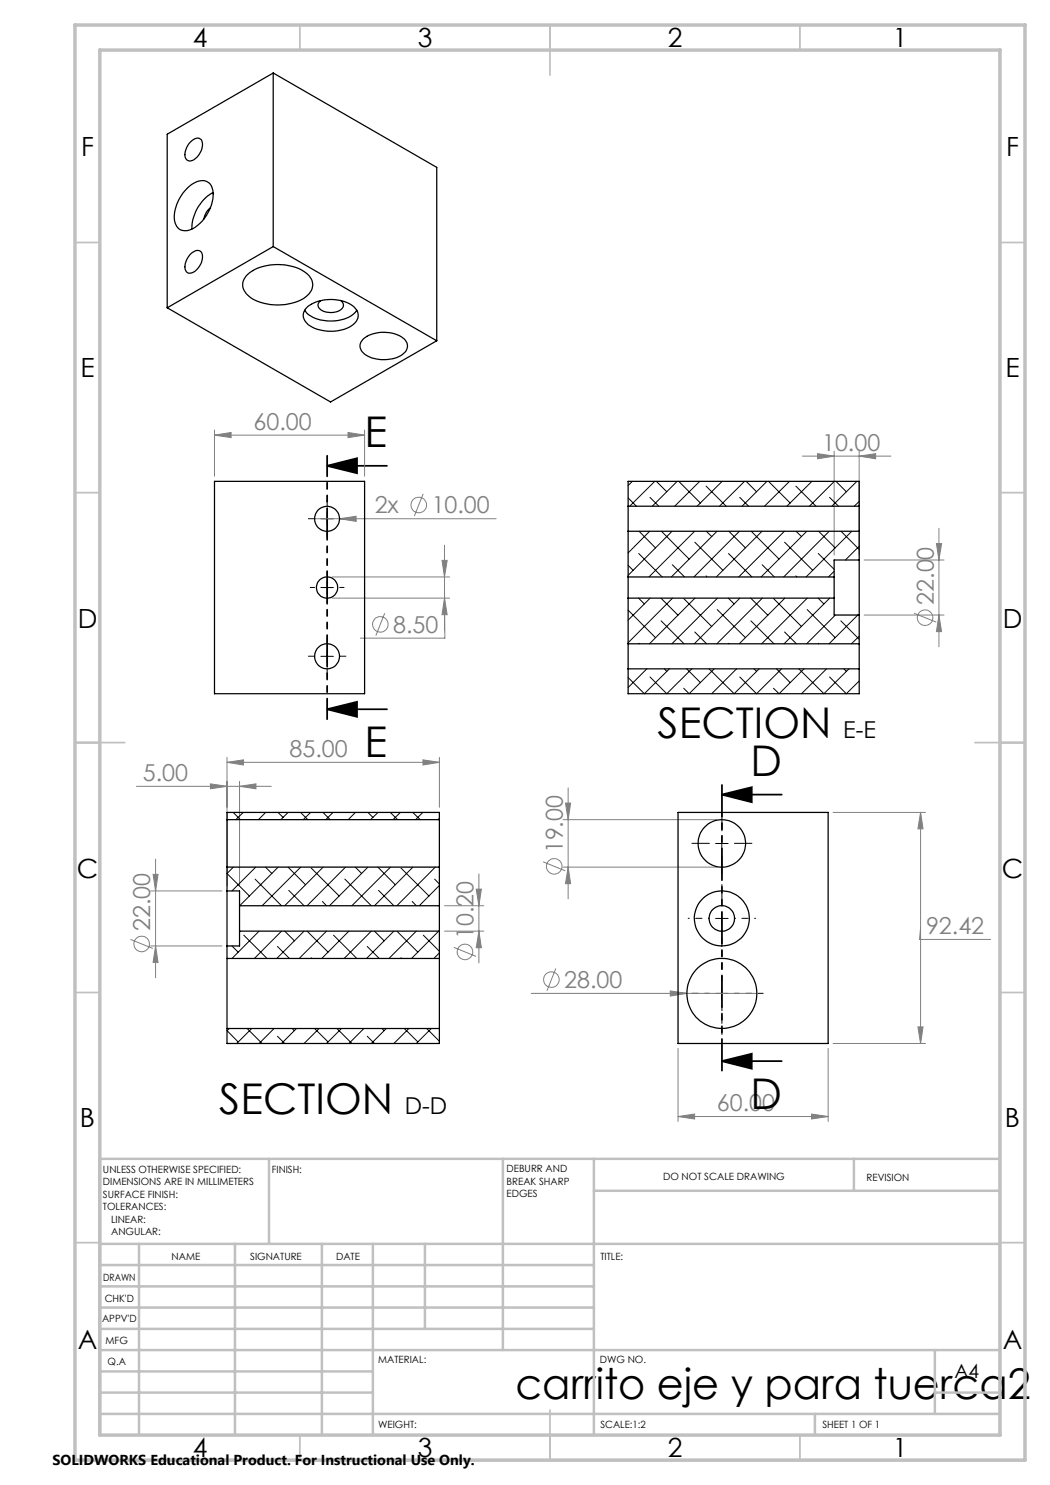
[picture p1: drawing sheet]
<svg xmlns="http://www.w3.org/2000/svg" width="210mm" height="297mm" viewBox="0 0 210 297" stroke-linecap="round" stroke-linejoin="round" font-family="sans-serif">
<g fill="none" stroke="#808080" stroke-width=".2">
<path d="M42.9 87l3.3-.5v1zM42.9 86v9.2M42.9 87h30M69.6 86.5l3.3 .5-3.3 .5zM72.9 86v9.2M84.6 98.8l-1.7 4.4M160.5 91.2h17.7M163.5 90.7l3.3 .5-3.3 .6zM166.8 90.2v20.8M171.8 90.2v20.8M171.8 91.2l3.3-.5v1.1zM62.9 103.7h36.3"/>
<path d="M66.4 115.4h23.5M66.4 119.6h23.5M67.9 103.7l3.3-.4v1zM88.4 112.1h1l-.5 3.3zM88.9 119.6l.5 3.3h-1zM88.9 109v17M88.9 117.5l.1 10.1h-16.9M172.8 112h16M187.3 108.7h1l-.5 3.3zM187.8 105.7v23.7M76.9 122.7l-1.7 4.4M172.8 123h16"/>
<path d="M182.8 122.7l4.5 1.7M187.8 123l.5 3.3h-1zM27.3 157.3h27M42.1 156.8l3.3 .5-3.3 .5zM45.4 152.5l3.3-.5v1zM45.4 151.5v25.7M45.4 152.5h42.5M47.9 157.3l3.3-.5v1zM47.9 156.3v20.9M84.6 152l3.3 .5-3.3 .5zM87.9 151.5v10M113.6 157.6v22.2"/>
<path d="M30.1 178.2h14.3M30.6 174.9h1l-.5 3.3zM31.1 171.8v23.7M95.3 177.8h1l-.5 3.3zM95.8 174.8v17.8M108.6 172.4l4.5 1.8M112.6 163.9h30.8M112.6 173.4h30.8M113.1 160.6h1l-.5 3.3zM113.6 173.4l.5 3.3h-1zM166.6 162.5h18.5M184.1 162.5l.5 3.3h-1z"/>
<path d="M184.1 162.5v46.2M26.1 187.9l4.5 1.8M30.1 189.2h14.3M31.1 189.2l.5 3.3h-1zM88.9 181.1h7.9M88.9 186.2h7.9M90.8 189.5l4.4 1.8M95.8 186.2l.5 3.3h-1zM106.3 198.7h45.1M111.2 193.7l-1.8 4.5M134.1 198.2l3.3 .5-3.3 .5zM184.1 185.6l-.2 2.3h14.2"/>
<path d="M135.6 209.7v14.6M165.6 209.7v14.6M166.6 208.7h18.5M183.6 205.4h1l-.5 3.3zM135.6 223.3l3.3-.5v1zM135.6 223.3h30M162.3 222.8l3.3 .5-3.3 .5z"/>
<circle cx="83.7" cy="101" r="1.56"/>
<circle cx="76.1" cy="124.9" r="1.55"/>
<circle cx="185" cy="123.5" r="1.55"/>
<circle cx="110.8" cy="173.3" r="1.55"/>
<circle cx="28.3" cy="188.8" r="1.56"/>
<circle cx="93" cy="190.4" r="1.55"/>
<circle cx="110.3" cy="195.9" r="1.55"/>
</g>
<path d="M65.4 93.2l6-1.6v3zM65.4 93.2h12M65.4 141.8l6-1.4v3zM65.4 141.8h12M144.4 158.9l6-1.5v3zM144.4 158.9h12M144.4 212.2l6-1.5v3zM144.4 212.2h12" fill="none" stroke="#000" stroke-width=".35"/>
<g fill="none" stroke="#000" stroke-width=".2" stroke-dasharray="15.2 1.3 1.3 1.3">
<path d="M62.9 117.5h-.8M62.9 103.7h-1.2M65.4 115v-.9M65.4 120v.9M65.4 101.2v-1.2M65.4 106.2v1.3M67.9 117.5h.9M67.9 103.7h1.3M62.9 131.2h-1.2M65.4 128.7v-1.2M65.4 133.7v1.3M67.9 131.2h1.3"/>
<path d="M141.9 168.7h-3.5M144.4 166.2v-3.5M144.4 171.2v3.5M146.9 168.7h3.5"/>
</g>
<path d="M141.9 198.7h-5.8M144.4 196.2v-5.8M146.9 198.7h5.7M144.4 201.2v5.7" fill="none" stroke="#000" stroke-width=".2" stroke-dasharray="15.2 1.3 1.3 1.3" stroke-dashoffset="14.3"/>
<path d="M141.9 183.7h-4.3M144.4 181.2v-4.3M144.4 186.2v4.2M146.9 183.7h4.2" fill="none" stroke="#000" stroke-width=".2" stroke-dasharray="15.2 1.3 1.3 1.3" stroke-dashoffset="15"/>
<path d="M64.2 117.5h2.5M64.2 103.7h2.5M65.4 102.5v2.5M65.4 116.3v2.5M64.2 131.3h2.5M65.4 130v2.5M143.1 168.7h2.5M144.4 167.4v2.5M143.1 198.7h2.5M143.1 183.7h2.5M144.4 182.4v2.5M144.4 197.4v2.6" fill="none" stroke="#000" stroke-width=".2"/>
<path d="M65.4 91.1v52.7" fill="none" stroke="#000" stroke-width=".35" stroke-dasharray="6.3 1.3 1.3 1.3 1.3 1.3" stroke-dashoffset="2.2"/>
<path d="M144.4 156.9v57.3" fill="none" stroke="#000" stroke-width=".35" stroke-dasharray="6.3 1.3 1.3 1.3 1.3 1.3" stroke-dashoffset="-.1"/>
<g fill="none" stroke="#c0c0c0" stroke-width=".35">
<path d="M60 5v5M110 5v10M160 5v5M15 48.5h5M200 48.5h5M15 98.5h5M200 98.5h5M15 148.5h10M195 148.5h10M15 198.5h5M200 198.5h5M15 248.5h5"/>
<path d="M200 248.5h5M60 287v5M110 282v10M160 287v5"/>
</g>
<g fill="none" stroke="#c0c0c0" stroke-width=".5">
<path d="M53.8 231.8v17M100.6 231.8v38.2M118.8 231.8v55.2M118.8 238.2h81.2M170.8 231.8v6.4M200 231.8h-180v55.2M20 248.8h180M20 257.3h98.8M20 253h98.8M27.8 248.8v38.2M47 248.8v38.2M64.4 248.8v38.2"/>
<path d="M74.6 248.8v38.2M85 248.8v17M20 265.8h98.8M20 261.5h98.8M20 278.5h54.6M20 274.3h54.6M20 270h180M187 278.5h13M187 270v12.8M20 282.8h180M163 282.8v4.2"/>
</g>
<path d="M15 5h190v287h-190zM20 10h180v277h-180z" fill="none" stroke="#c0c0c0" stroke-width=".7"/>
<g fill="#000">
<path d="M65.4 93.2l6-1.6v3zM65.4 141.8l6-1.4v3z"/>
<path d="M144.4 158.9l6-1.5v3zM144.4 212.2l6-1.5v3z"/>
</g>
<g fill="#808080">
<path d="M134.1 198.2l3.3 .5-3.3 .5z"/>
<path d="M67.9 103.7l3.3-.4v1z"/>
<path d="M69.6 86.5l3.3 .5-3.3 .5zM42.9 87l3.3-.5v1z"/>
<path d="M88.4 112.1h1l-.5 3.3zM88.9 119.6l.5 3.3h-1zM135.6 223.3l3.3-.5v1zM162.3 222.8l3.3 .5-3.3 .5zM183.6 205.4h1l-.5 3.3zM184.1 162.5l.5 3.3h-1zM42.1 156.8l3.3 .5-3.3 .5zM47.9 157.3l3.3-.5v1zM45.4 152.5l3.3-.5v1zM84.6 152l3.3 .5-3.3 .5zM163.5 90.7l3.3 .5-3.3 .6zM171.8 91.2l3.3-.5v1.1z"/>
<path d="M113.1 160.6h1l-.5 3.3zM113.6 173.4l.5 3.3h-1zM95.3 177.8h1l-.5 3.3zM95.8 186.2l.5 3.3h-1zM30.6 174.9h1l-.5 3.3zM31.1 189.2l.5 3.3h-1zM187.3 108.7h1l-.5 3.3zM187.8 123l.5 3.3h-1z"/>
</g>
<g fill="none" stroke="#000" stroke-width=".25">
<path d="M54.6 14.6v34.7M54.6 14.6l32.7 18.9v34.7M54.6 14.6l-21.2 12.2v34.8M37.6 37.5a3.4 3.4 0 0 1 4-1.1 3.5 3.5 0 0 1 .9 3.8 7.9 7.9 0 0 1-4.9 5.9 2.23 2.23 0 0 1-2.7-2.5 8.6 8.6 0 0 1 2.7-6.1zM38 28.5a1.64 1.64 0 0 1 2.2-.6 3.2 3.2 0 0 1-1.7 4.2 1.11 1.11 0 0 1-1.3-.2 1.11 1.11 0 0 1-.2-1.3l.4-1.2zM42.6 38.5a8.2 8.2 0 0 0-4.2 7.3M38 51a1.91 1.91 0 0 1 2-.8 2.41 2.41 0 0 1-.2 3.1 1.98 1.98 0 0 1-2.4 1.2 2.75 2.75 0 0 1 .6-3.5zM42.1 41.6a3.6 3.6 0 0 0-1.3 2.2M49.5 54.9a10.3 10.3 0 0 1 10.6-1 3.4 3.4 0 0 1 2.3 3.9 5.8 5.8 0 0 1-4.9 3 9.8 9.8 0 0 1-8-1.8 2.64 2.64 0 0 1 0-4.1zM54.6 49.3l-21.2 12.3M54.6 49.3l32.7 18.9M33.4 61.6l32.7 18.8 21.2-12.2"/>
<path d="M60.9 62.1a5.9 5.9 0 0 0 5.2 2.1 6.1 6.1 0 0 0 5.3-2.1M61.3 61.6a8 8 0 0 1 9.5-.3 2.27 2.27 0 0 1-.6 3.9 8.1 8.1 0 0 1-8.8-.5 2.05 2.05 0 0 1-.1-3.1zM64.1 60.1a1.12 1.12 0 0 0-.5 1.2 1.12 1.12 0 0 0 .9 .9 3.4 3.4 0 0 0 4.1-.8l.1-.6-.5-.7M72.5 67.9a6.7 6.7 0 0 1 8.6 .1 2.02 2.02 0 0 1-1 3.2 6.9 6.9 0 0 1-7.7-.9 1.75 1.75 0 0 1 .1-2.4zM42.9 96.3h30v42.4h-30zM125.6 101.2v5.1M125.6 115.4v4.2M125.6 101.2v-4.9h46.2v4.9M125.6 106.3v9.1M125.6 119.6v9.2M125.6 101.2h46.2M125.6 106.3h46.2"/>
<path d="M125.6 115.4h41.2M125.6 119.6h41.2M166.8 115.4v4.2M166.8 119.6v3.4h5M171.8 101.2v5.1M171.8 112v11M171.8 106.3v5.7M171.8 112h-5v3.4M125.6 128.8v5M125.6 133.8v4.9h46.2v-4.9M125.6 133.8h46.2M125.6 128.8h46.2"/>
<path d="M171.8 128.8v5M171.8 123v5.8M45.4 163.9v9.5M45.4 178.2v11M45.4 163.9v-1.4h42.5v1.4M45.4 173.4v4.8M45.4 178.2h2.5v2.9M45.4 173.4h42.5M45.4 163.9h42.5M87.9 163.9v9.5M87.9 173.4v7.7M135.6 162.5h30v46.2h-30z"/>
<path d="M45.4 191.7v14M45.4 189.2v2.5M45.4 191.7h42.5M47.9 181.1v5.1M47.9 186.2h40M47.9 181.1h40M47.9 186.2v3h-2.5M87.9 181.1v5.1M87.9 191.7v14M87.9 186.2v5.5M45.4 205.7v3h42.5v-3M45.4 205.7h42.5"/>
<circle cx="65.4" cy="117.5" r="2.12"/>
<circle cx="65.4" cy="103.8" r="2.5"/>
<circle cx="65.4" cy="131.2" r="2.5"/>
<circle cx="144.4" cy="168.7" r="4.7"/>
<circle cx="144.4" cy="183.7" r="2.56"/>
<circle cx="144.4" cy="198.7" r="7"/>
<circle cx="144.4" cy="183.7" r="5.5"/>
</g>
<g fill="none" stroke="#000" stroke-width=".2">
<path d="M125.6 99.6l1.7 1.6M126.5 96.3l-.9 .8M130 99.5l1.8 1.7M131 96.3l-5.1 4.9M131.3 96.3l2 2.1M135.4 96.3l-4.9 4.9M135.7 96.3l4.4 4.3M139.9 96.3l-5 4.9M141.2 97.2l4 4M144.4 96.3l-5 4.9M148 99.5l1.7 1.7M148.9 96.3l-5 4.9"/>
<path d="M149.2 96.3l2.1 2.1M153.4 96.3l-5 4.9M153.7 96.3l4.3 4.3M157.9 96.3l-5 4.9M159.2 97.2l4 4M162.4 96.3l-5 4.9M165.9 99.5l1.8 1.7M166.9 96.3l-5 4.9M167.2 96.3l2.1 2.1M171.4 96.3l-5 4.9M171.7 96.3l.1 .1M125.6 113.1l1 .9"/>
<path d="M127.7 119.6l1.2 1.2M127.7 110.7l4.7 4.7M127.8 106.3l3.3 3.3M129.9 106.3l-4.3 4.3M130 119.6l-4.4 4.4M132.2 119.6l3.4 3.4M132.3 106.3l5.5 5.5M134.4 106.3l-8.8 8.8M134.5 113l2.4 2.4M134.5 119.6l-8.9 8.9M136.7 119.7l5.6 5.6M138.9 106.3l-9.1 9.1"/>
<path d="M139 108.4l5.6 5.6M139 119.6l-9.1 9.2M141.2 115.2l.2 .2M141.3 106.3l1 1M143.4 106.3l-9.1 9.1M143.5 119.6l-9.1 9.2M145.7 119.6l1.1 1.2M145.7 110.7l4.7 4.7M145.8 106.3l3.3 3.3M147.9 106.3l-9.1 9.1M148 119.6l-9.1 9.2M150.1 119.6l3.5 3.4"/>
<path d="M150.2 106.3l5.6 5.5M152.4 106.3l-9.1 9.1M152.4 113l2.5 2.4M152.5 119.6l-9.1 9.2M154.7 119.7l5.6 5.6M156.9 106.3l-9.2 9.1M156.9 108.4l5.6 5.6M157 119.6l-9.2 9.2M159.2 115.2l.2 .2M159.2 106.3l1.1 1M161.4 106.3l-9.2 9.1M161.5 119.6l-9.2 9.2"/>
<path d="M163.6 119.6l1.2 1.2M163.7 110.7l3.1 3.2M163.7 106.3l3.3 3.3M165.8 106.3l-9.1 9.1M165.9 119.6l-9.1 9.2M166.8 114.3l-1.1 1.1M168.2 106.3l3.6 3.6M170.4 106.3l-9.2 9.1M171.8 109.3l-2.7 2.7M171.8 100.3l-.9 .9M125.6 122l5.5 5.5M127.7 128.7l.1 .1"/>
<path d="M129.4 133.8l-3.8 3.7M132.2 124.2l4.6 4.6M132.9 133.8l.4 .5M133.9 133.8l-5 4.9-3.3-3.2M137.3 133.8l2.8 2.7M138.4 133.8l-5.1 4.9-3.3-3.3M139 126.4l2.3 2.4M141.8 133.8l5 4.9 5-4.9M142.8 133.8l-5 4.9-1.1-1M143.4 121.9l5.7 5.6M145.7 128.7l.1 .1M147.3 133.8l-5 4.9"/>
<path d="M150.2 124.2l4.6 4.6M150.8 133.8l.5 .5M155.3 133.8l2.7 2.7M156.3 133.8l-5 4.9-3.3-3.3M156.9 126.4l2.4 2.4M159.8 133.8l5 4.9 5-4.9M160.8 133.8l-5 4.9-1.1-1M161.4 121.9l5.6 5.6M163.7 128.7l.1 .1M165.3 133.8l-5 4.9M165.9 135.4l3.4 3.3 2.5-2.5M167.1 123l-5.8 5.8"/>
<path d="M168.2 124.2l3.6 3.6M168.8 133.8l.5 .5M171.5 123h.1M171.6 123l-5.8 5.8M171.8 127.2l-1.5 1.6M46.6 162.5l1.5 1.4M46.7 173.4l-1.3 1.3 4.5 4.5M48.6 162.5l-1.4 1.4M51 175.8l5.3 5.3M51.2 173.4l-4.8 4.8M53.1 173.4l1.3 1.3M53.1 162.5l-1.4 1.4"/>
<path d="M55.6 162.5l1 1M55.6 173.4l-7.7 7.7M57.6 162.5l-1.4 1.4M57.6 173.4l3.5 3.5M57.7 178.1l3.1 3M60.1 162.5l1.5 1.4M60.1 173.4l-7.7 7.7M62.1 162.5l-1.5 1.4M62.2 173.6l5.6 5.6M64.6 162.5l1.4 1.4M64.6 173.4l-7.7 7.7M66.6 162.5l-1.4 1.4"/>
<path d="M69 175.8l5.3 5.3M69.1 173.4l-7.7 7.7M71 173.4l1.3 1.3M71.1 162.5l-1.5 1.4M73.6 162.5l1 1M73.6 173.4l-7.7 7.7M75.6 173.4l3.5 3.5M75.6 162.5l-1.5 1.4M75.7 178.1l3.1 3M78.1 162.5l1.4 1.4M78.1 173.4l-7.7 7.7M80.1 162.5l-1.5 1.4"/>
<path d="M80.2 173.6l5.6 5.6M82.5 162.5l1.5 1.4M82.6 173.4l-7.7 7.7M84.6 162.5l-1.5 1.4M86.9 175.8l1 1M87.1 173.4l-7.7 7.7M87.9 163.7l-.3 .2M87.9 177.1l-4 4M46.4 189.2l1.2 1.2M48.8 187l4.6 4.7M51.8 186.2l-5.4 5.5M55.5 189.3l2.4 2.4"/>
<path d="M56.3 186.2l-5.4 5.5M56.9 186.2l2 2M60.8 186.2l-5.4 5.5M61.4 186.2l4.2 4.2M62.2 191.6l.2 .1M64.5 180.3l.8 .8M65.3 186.2l-5.5 5.5M66.7 187l4.7 4.7M69.8 186.2l-5.5 5.5M73.4 189.3l2.4 2.4M74.3 186.2l-5.5 5.5M74.9 186.2l1.9 2"/>
<path d="M78.8 186.2l-5.5 5.5M79.4 186.2l4.2 4.2M80.2 191.6l.1 .1M82.4 180.3l.9 .8M83.3 186.2l-5.5 5.5M84.7 187l3.2 3.2M87.7 186.2l-5.4 5.5M87.9 190.6l-1.1 1.1M45.9 205.7l-.5 .4 2.2 2.3M49.4 205.7l3 3M50.3 205.7l-3 3M54.8 205.7l-3 3"/>
<path d="M55.5 207.3l1.4 1.4M58.4 205.7l.5 .4M59.3 205.7l-3 3M62.9 205.7l2.7 2.7M63.8 205.7l-3 3M67.4 205.7l3 3M68.3 205.7l-3 3M72.8 205.7l-3 3M73.4 207.3l1.5 1.4M76.4 205.7l.4 .4M77.3 205.7l-3 3M80.9 205.7l2.7 2.7"/>
<path d="M81.8 205.7l-3 3M85.3 205.7l2.6 2.5M86.3 205.7l-3 3M87.9 208.5l-.2 .2"/>
</g>
<g font-size="8.5">
<text x="72.9" y="89.4">E</text>
<text x="131.5" y="147.7">SECTION</text>
<text x="72.9" y="151.4">E</text>
<text x="150.1" y="155.2">D</text>
<text x="150.1" y="221.8">D</text>
<text x="43.9" y="222.8">SECTION</text>
<text x="103.1" y="279.7">carrito eje y para tuerca2</text>
</g>
<g font-size="5.3">
<text x="38.5" y="9.5">4</text>
<text x="83.5" y="9.5">3</text>
<text x="133.6" y="9.5">2</text>
<text x="178.6" y="9.5">1</text>
<text x="16.2" y="31.3">F</text>
<text x="201.2" y="31.3">F</text>
<text x="16.1" y="75.5">E</text>
<text x="201.1" y="75.5">E</text>
<text x="15.5" y="125.5">D</text>
<text x="200.5" y="125.5">D</text>
<text x="15.4" y="175.5">C</text>
<text x="200.4" y="175.5">C</text>
<text x="16" y="225.5">B</text>
<text x="201" y="225.5">B</text>
<text x="15.5" y="269.8">A</text>
<text x="200.5" y="269.8">A</text>
<text x="38.5" y="291.5">4</text>
<text x="83.5" y="291.5">3</text>
<text x="133.6" y="291.5">2</text>
<text x="178.6" y="291.5">1</text>
</g>
<g font-size="4.7" fill="#808080">
<text x="50.7" y="86">60.00</text>
<text x="164.4" y="90.2">10.00</text>
<text x="74.9" y="102.7">2x</text>
<text x="86.3" y="102.7">10.00</text>
<text x="186.7" y="121" transform="rotate(-90 186.7 121)">22.00</text>
<text x="78.7" y="126.6">8.50</text>
<text x="57.9" y="151.4">85.00</text>
<text x="28.6" y="156.2">5.00</text>
<text x="112.6" y="170.7" transform="rotate(-90 112.6 170.7)">19.00</text>
<text x="30.1" y="186.2" transform="rotate(-90 30.1 186.2)">22.00</text>
<text x="94.7" y="187.8" transform="rotate(-90 94.7 187.8)">10.20</text>
<text x="185.2" y="186.8">92.42</text>
<text x="112.9" y="197.6">28.00</text>
<text x="143.4" y="222.3">60.00</text>
</g>
<g font-size="4.7">
<text x="168.6" y="147.6">E-E</text>
<text x="81" y="222.8">D-D</text>
</g>
<text font-size="3.9" x="190.9" y="275.5">A4</text>
<text font-size="2.9" x="10.5" y="292.9">SOLIDWORKS Educational Product. For Instructional Use Only.</text>
<g font-size="2">
<text x="20.6" y="234.6">UNLESS OTHERWISE SPECIFIED:</text>
<text x="20.6" y="237.1">DIMENSIONS ARE IN MILLIMETERS</text>
<text x="20.6" y="239.6">SURFACE FINISH:</text>
<text x="54.4" y="234.6">FINISH:</text>
<text x="101.3" y="234.5">DEBURR AND</text>
<text x="101.3" y="237">BREAK SHARP</text>
<text x="101.3" y="239.5">EDGES</text>
<text x="132.6" y="236">DO NOT SCALE DRAWING</text>
<text x="173.3" y="236.2">REVISION</text>
<text x="20.6" y="242.1">TOLERANCES:</text>
<text x="22.2" y="244.6">LINEAR:</text>
<text x="22.2" y="247.1">ANGULAR:</text>
<text x="34.3" y="252">NAME</text>
<text x="50" y="251.9">SIGNATURE</text>
<text x="67.2" y="251.9">DATE</text>
<text x="120.1" y="251.9">TITLE:</text>
<text x="20.6" y="256.1">DRAWN</text>
<text x="20.9" y="260.3">CHK'D</text>
<text x="20.4" y="264.4">APPV'D</text>
<text x="21.1" y="268.8">MFG</text>
<text x="21.5" y="273">Q.A</text>
<text x="75.6" y="272.5">MATERIAL:</text>
<text x="120" y="272.5">DWG NO.</text>
<text x="75.6" y="285.5">WEIGHT:</text>
<text x="120.1" y="285.6">SCALE:1:2</text>
<text x="164.5" y="285.6">SHEET 1 OF 1</text>
</g>
</svg>
